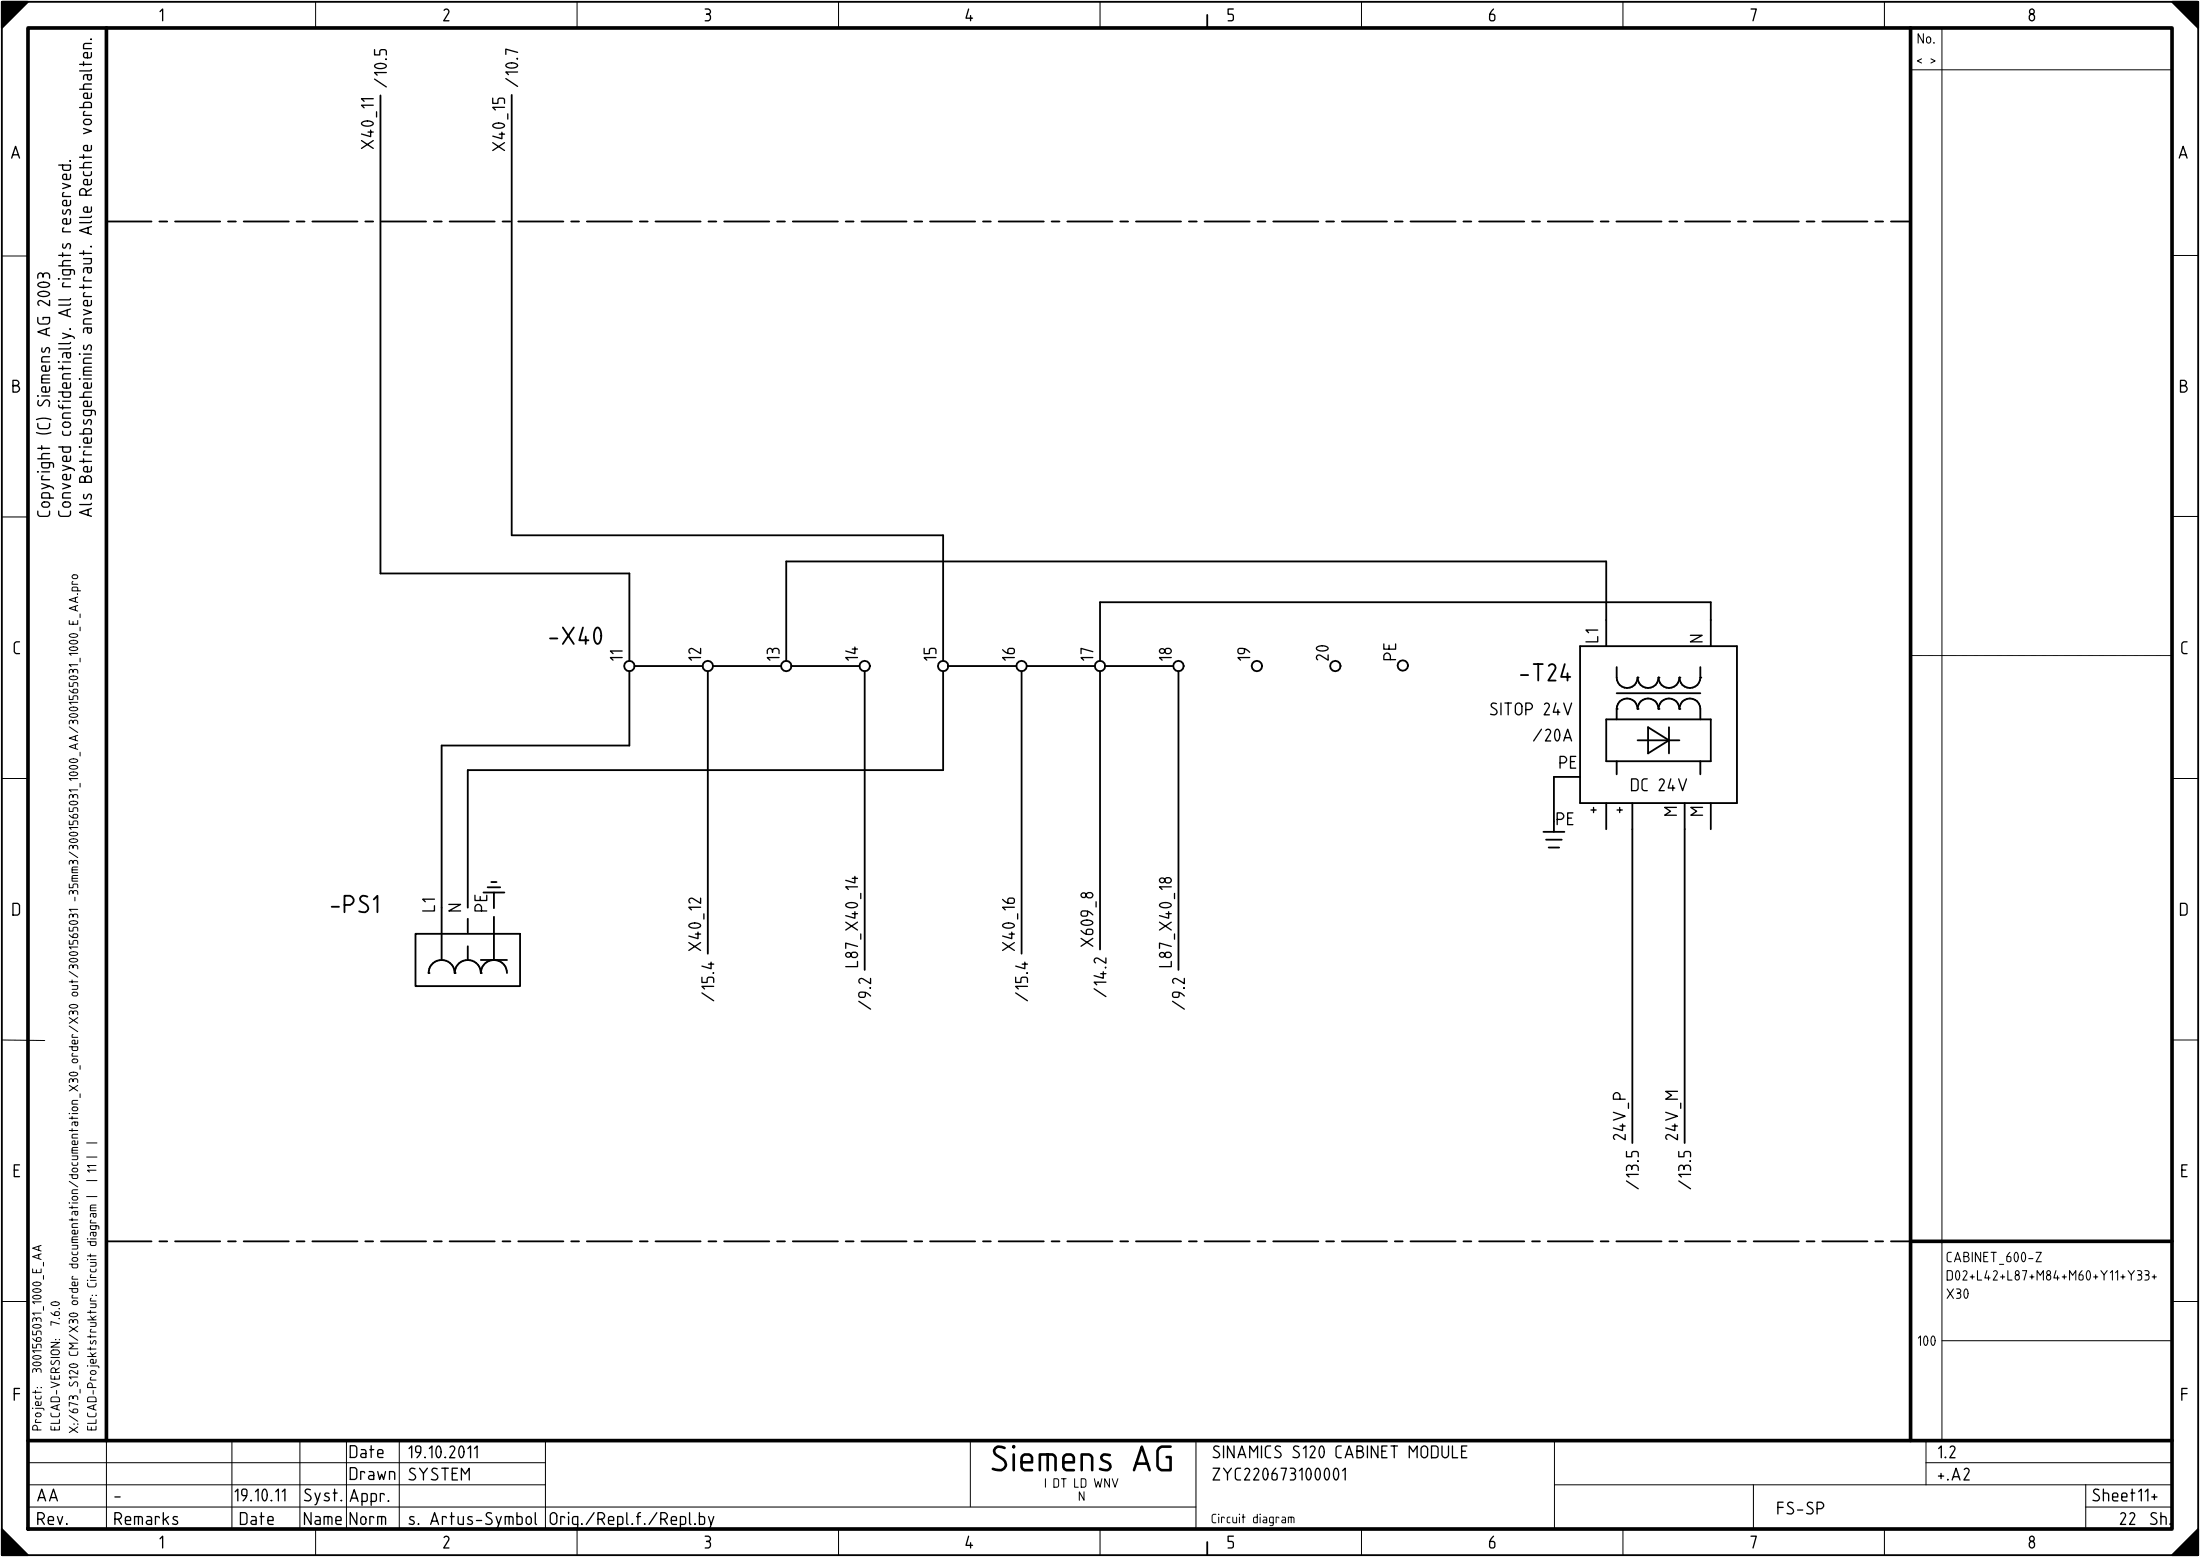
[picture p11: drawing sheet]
<svg xmlns="http://www.w3.org/2000/svg" width="421mm" height="298mm" viewBox="0 0 421 298" stroke-linecap="round" stroke-linejoin="round" font-family="sans-serif">
<g fill="none" stroke="#000" stroke-width=".35">
<path d="M.4 .3h420v297h-420zM.4 .3h5l-5 5zM.5 4.9h.1M.5 4.9h.2M.5 4.8h.2M.5 4.7h.3M.5 4.6h.4M.5 4.6h.5M.5 4.5h.5M.5 4.4h.6M.5 4.3h.7M.5 4.3h.8"/>
<path d="M.5 4.2h.8M.5 4.1h.9M.5 4h1M.5 3.9h1.1M.5 3.8h1.2M.5 3.8h1.3M.5 3.7h1.3M.5 3.6h1.4M.5 3.5h1.5M.5 3.5h1.6M.5 3.4h1.6M.5 3.3h1.7"/>
<path d="M.5 3.2h1.8M.5 3.2h1.9M.5 3.1h1.9M.5 3h2M.5 2.9h2.1M.5 2.9h2.2M.5 2.8h2.2M.5 2.7h2.3M.5 2.6h2.4M.5 2.6h2.5M.5 2.5h2.5M.5 2.4h2.6"/>
<path d="M.5 2.3h2.7M.5 2.3h2.8M.5 2.2h2.8M.5 2.1h2.9M.5 2h3M.5 2h3.1M.5 1.9h3.1M.5 1.8h3.2M.5 1.7h3.3M.5 1.7h3.4M.5 1.6h3.4M.5 1.5h3.5"/>
<path d="M.5 1.4h3.6M.5 1.3h3.7M.5 1.2h3.8M.5 1.2h3.9M.5 1.1h3.9M.5 1h4M.5 .9h4.1M.5 .9h4.2M.5 .8h4.2M.5 .7h4.3M.5 .6h4.4M.5 .6h4.5"/>
<path d="M.5 .5h4.5M.5 .4h4.6M.5 .3h4.7M72.8 18.2v91.5h47.6v16.7M97.9 18.2v84.1h82.5v24.1M230.9 2.9v2.4M415.4 .3h5v5zM415.5 .3h4.7M415.6 .4h4.6M415.7 .5h4.5M415.7 .6h4.5M415.8 .6h4.4"/>
<path d="M415.9 .7h4.3M416 .8h4.2M416 .9h4.2M416.1 .9h4.1M416.2 1h4M416.3 1.1h3.9M416.3 1.2h3.9M416.4 1.2h3.8M416.5 1.3h3.7M416.6 1.4h3.6M416.7 1.5h3.5M416.8 1.6h3.4"/>
<path d="M416.8 1.7h3.4M416.9 1.7h3.3M417 1.8h3.2M417.1 1.9h3.1M417.1 2h3.1M417.2 2h3M417.3 2.1h2.9M417.4 2.2h2.8M417.4 2.3h2.8M417.5 2.3h2.7M417.6 2.4h2.6M417.7 2.5h2.5"/>
<path d="M417.7 2.6h2.5M417.8 2.6h2.4M417.9 2.7h2.3M418 2.8h2.2M418 2.9h2.2M418.1 2.9h2.1M418.2 3h2M418.3 3.1h1.9M418.3 3.2h1.9M418.4 3.2h1.8M418.5 3.3h1.7M418.6 3.4h1.6"/>
<path d="M418.6 3.5h1.6M418.7 3.5h1.5M418.8 3.6h1.4M418.9 3.7h1.3M418.9 3.8h1.3M419 3.8h1.2M419.1 3.9h1.1M419.2 4h1M419.3 4.1h.9M419.4 4.2h.8M419.4 4.3h.8M419.5 4.3h.7"/>
<path d="M419.6 4.4h.6M419.7 4.5h.5M419.7 4.6h.5M419.8 4.6h.4M419.9 4.7h.3M420 4.8h.2M420 4.9h.2M420.1 4.9h.1M20.4 42.4h8.6M30.5 42.4h1.5M33.5 42.4h8.6M43.6 42.4h1.5"/>
<path d="M46.6 42.4h8.6M56.7 42.4h1.5M59.7 42.4h8.7M69.9 42.4h1.5M72.9 42.4h8.6M83 42.4h1.5M86 42.4h8.6M96.1 42.4h1.5M99.1 42.4h8.6M109.2 42.4h1.5M112.2 42.4h8.7M122.4 42.4h1.5"/>
<path d="M125.4 42.4h8.6M135.5 42.4h1.5M138.5 42.4h8.6M148.6 42.4h1.5M151.6 42.4h8.6M161.7 42.4h1.5M164.7 42.4h8.7M174.9 42.4h1.5M177.9 42.4h8.6M188 42.4h1.5M191 42.4h8.6M201.1 42.4h1.5"/>
<path d="M204.1 42.4h8.6M214.2 42.4h1.5M217.2 42.4h8.7M227.4 42.4h1.5M230.4 42.4h8.6M240.5 42.4h1.5M243.5 42.4h8.6M253.6 42.4h1.5M256.6 42.4h8.6M266.7 42.4h1.5M269.7 42.4h8.7M279.9 42.4h1.5"/>
<path d="M282.9 42.4h8.6M293 42.4h1.5M296 42.4h8.6M306.1 42.4h1.5M309.1 42.4h8.6M319.2 42.4h1.5M322.2 42.4h8.7M332.4 42.4h1.5M335.4 42.4h8.6M345.5 42.4h1.5M348.5 42.4h8.6M358.6 42.4h1.5"/>
<path d="M361.6 42.4h3.8M120.4 128.3v14.3h-35.9v41M121.4 127.3h13M135.4 128.3v54.1M136.4 127.3h13M151.4 127.3h13M165.4 128.3v57.1M180.4 128.3v18.9h-90.9v26.3M181.4 127.3h13M195.4 128.3v54.1M196.4 127.3h13M210.4 128.3v53.3"/>
<path d="M211.4 127.3h13M225.4 128.3v57.1M302.2 123.5h30v30.1h-30zM307.2 137.5h20v8h-20zM307.2 123.5v-16.1h-156.8v19M309.2 127.6a3.8 3.8 0 0 0 .5 3.4 2.02 2.02 0 0 0 2.2 .4 2.02 2.02 0 0 0 1.3-1.8 2 2 0 0 0 2 2 2 2 0 0 0 2-2 2 2 0 0 0 2 2 2 2 0 0 0 2-2 2 2 0 0 0 2 2 2 2 0 0 0 2-2v-2M309.2 137.5a3.8 3.8 0 0 1 .5-3.4 2.02 2.02 0 0 1 2.2-.4 2.02 2.02 0 0 1 1.3 1.8 2 2 0 0 1 2-1.9 2 2 0 0 1 2 1.9 2 2 0 0 1 2-1.9 2 2 0 0 1 2 1.9 2 2 0 0 1 2-1.9 2 2 0 0 1 2 1.9v2M309.2 132.5h16M315.2 139.1l4 2.4-4 2.5zM319.2 139.1v4.9M327.2 123.5v-8.3h-116.8v11.2M295.2 159h4"/>
<path d="M302.2 148.5h-5v10.5M307.2 153.6v4.9M309.2 145.5v2.6M312.2 153.6v64.9M313.2 141.5h8M322.2 153.6v64.9M325.2 145.5v2.6M327.2 153.6v4.9M79.5 178.5h20v10h-20zM89.5 175.7v2.6M92.5 170.6h4M93.3 169.7h2.4"/>
<path d="M94 168.6h1M94.5 170.6v3M94.5 175.3v8.3M295.7 160.5h3M296.2 162h2M84.5 183.6a2.49 2.49 0 0 1 2.5 2.4 2.49 2.49 0 0 1 2.5-2.4M84.5 183.6a2.49 2.49 0 0 0-2.5 2.4M89.5 180.9v2.7M89.5 183.6a2.49 2.49 0 0 1 2.5 2.4 2.49 2.49 0 0 1 2.5-2.4M92 183.6h5M94.5 183.6a2.49 2.49 0 0 1 2.5 2.4M20.4 237.3h8.6"/>
<path d="M30.5 237.3h1.5M33.5 237.3h8.6M43.6 237.3h1.5M46.6 237.3h8.6M56.7 237.3h1.5M59.7 237.3h8.7M69.9 237.3h1.5M72.9 237.3h8.6M83 237.3h1.5M86 237.3h8.6M96.1 237.3h1.5M99.1 237.3h8.6"/>
<path d="M109.2 237.3h1.5M112.2 237.3h8.7M122.4 237.3h1.5M125.4 237.3h8.6M135.5 237.3h1.5M138.5 237.3h8.6M148.6 237.3h1.5M151.6 237.3h8.6M161.7 237.3h1.5M164.7 237.3h8.7M174.9 237.3h1.5M177.9 237.3h8.6"/>
<path d="M188 237.3h1.5M191 237.3h8.6M201.1 237.3h1.5M204.1 237.3h8.6M214.2 237.3h1.5M217.2 237.3h8.7M227.4 237.3h1.5M230.4 237.3h8.6M240.5 237.3h1.5M243.5 237.3h8.6M253.6 237.3h1.5M256.6 237.3h8.6"/>
<path d="M266.7 237.3h1.5M269.7 237.3h8.7M279.9 237.3h1.5M282.9 237.3h8.6M293 237.3h1.5M296 237.3h8.6M306.1 237.3h1.5M309.1 237.3h8.6M319.2 237.3h1.5M322.2 237.3h8.7M332.4 237.3h1.5M335.4 237.3h8.6"/>
<path d="M345.5 237.3h1.5M348.5 237.3h8.6M358.6 237.3h1.5M361.6 237.3h3.8M.4 292.4l5 4.9h-5zM.5 297.3h4.6M.5 297.2h4.5M.5 297.1h4.5M.5 297.1h4.4M.5 297h4.4M.5 297h4.3M.5 296.9h4.2"/>
<path d="M.5 296.8h4.2M.5 296.8h4.1M.5 296.7h4.1M.5 296.7h4M.5 296.6h3.9M.5 296.5h3.9M.5 296.5h3.8M.5 296.4h3.8M.5 296.4h3.7M.5 296.3h3.6M.5 296.2h3.6M.5 296.2h3.5"/>
<path d="M.5 296.1h3.5M.5 296.1h3.4M.5 296h3.4M.5 296h3.3M.5 295.9h3.3M.5 295.9h3.2M.5 295.8h3.1M.5 295.7h3.1M.5 295.7h3M.5 295.6h3M.5 295.6h2.9M.5 295.5h2.8"/>
<path d="M.5 295.4h2.8M.5 295.4h2.7M.5 295.3h2.7M.5 295.3h2.6M.5 295.2h2.5M.5 295.1h2.5M.5 295.1h2.4M.5 295h2.4M.5 295h2.3M.5 294.9h2.2M.5 294.8h2.2M.5 294.8h2.1"/>
<path d="M.5 294.7h2.1M.5 294.7h2M.5 294.6h1.9M.5 294.5h1.9M.5 294.5h1.8M.5 294.4h1.8M.5 294.4h1.7M.5 294.3h1.6M.5 294.2h1.6M.5 294.2h1.5M.5 294.1h1.5M.5 294.1h1.4"/>
<path d="M.5 294h1.3M.5 293.9h1.3M.5 293.9h1.2M.5 293.8h1.2M.5 293.8h1.1M.5 293.7h1M.5 293.6h1M.5 293.6h.9M.5 293.5h.9M.5 293.5h.8M.5 293.4h.8M.5 293.4h.7"/>
<path d="M.5 293.3h.7M.5 293.3h.6M.5 293.2h.5M.5 293.1h.5M.5 293.1h.4M.5 293h.4M.5 293h.3M.5 292.9h.2M.5 292.8h.2M.5 292.8h.1M.5 292.7h.1M230.9 294.8v2.5"/>
<path d="M415.4 297.3l5-4.9v4.9zM415.6 297.3h4.6M415.7 297.2h4.5M415.7 297.1h4.5M415.8 297.1h4.4M415.8 297h4.4M415.9 297h4.3M416 296.9h4.2M416 296.8h4.2M416.1 296.8h4.1M416.1 296.7h4.1M416.2 296.7h4"/>
<path d="M416.3 296.6h3.9M416.3 296.5h3.9M416.4 296.5h3.8M416.4 296.4h3.8M416.5 296.4h3.7M416.6 296.3h3.6M416.6 296.2h3.6M416.7 296.2h3.5M416.7 296.1h3.5M416.8 296.1h3.4M416.8 296h3.4M416.9 296h3.3"/>
<path d="M416.9 295.9h3.3M417 295.9h3.2M417.1 295.8h3.1M417.1 295.7h3.1M417.2 295.7h3M417.2 295.6h3M417.3 295.6h2.9M417.4 295.5h2.8M417.4 295.4h2.8M417.5 295.4h2.7M417.5 295.3h2.7M417.6 295.3h2.6"/>
<path d="M417.7 295.2h2.5M417.7 295.1h2.5M417.8 295.1h2.4M417.8 295h2.4M417.9 295h2.3M418 294.9h2.2M418 294.8h2.2M418.1 294.8h2.1M418.1 294.7h2.1M418.2 294.7h2M418.3 294.6h1.9M418.3 294.5h1.9"/>
<path d="M418.4 294.5h1.8M418.4 294.4h1.8M418.5 294.4h1.7M418.6 294.3h1.6M418.6 294.2h1.6M418.7 294.2h1.5M418.7 294.1h1.5M418.8 294.1h1.4M418.9 294h1.3M418.9 293.9h1.3M419 293.9h1.2M419 293.8h1.2"/>
<path d="M419.1 293.8h1.1M419.2 293.7h1M419.2 293.6h1M419.3 293.6h.9M419.3 293.5h.9M419.4 293.5h.8M419.4 293.4h.8M419.5 293.4h.7M419.5 293.3h.7M419.6 293.3h.6M419.7 293.2h.5M419.7 293.1h.5"/>
<path d="M419.8 293.1h.4M419.8 293h.4M419.9 293h.3M420 292.9h.2M420 292.8h.2M420.1 292.8h.1M420.1 292.7h.1"/>
<circle cx="120.4" cy="127.4" r="1"/>
<circle cx="135.4" cy="127.4" r="1"/>
<circle cx="150.4" cy="127.4" r="1"/>
<circle cx="165.4" cy="127.4" r="1"/>
<circle cx="180.4" cy="127.4" r="1"/>
<circle cx="195.4" cy="127.4" r="1"/>
<circle cx="210.4" cy="127.4" r="1"/>
<circle cx="225.4" cy="127.4" r="1"/>
<circle cx="240.4" cy="127.4" r="1"/>
<circle cx="255.4" cy="127.4" r="1"/>
<circle cx="268.3" cy="127.2" r="1"/>
</g>
<g fill="#000">
<circle cx="309.2" cy="135.5" r=".17"/>
<circle cx="313.2" cy="135.5" r=".17"/>
<circle cx="313.2" cy="129.6" r=".17"/>
<circle cx="317.2" cy="135.5" r=".17"/>
<circle cx="317.2" cy="129.6" r=".17"/>
<circle cx="321.2" cy="135.5" r=".17"/>
<circle cx="321.2" cy="129.6" r=".17"/>
<circle cx="325.2" cy="129.6" r=".17"/>
<circle cx="82" cy="186" r=".17"/>
<circle cx="87" cy="186" r=".17"/>
<circle cx="92" cy="186" r=".17"/>
</g>
<path d="M5.4 5.3h410v287.1h-410zM20.4 5.3v270.1M365.4 5.3v270.1M365.4 237.3h50M5.4 275.4h410" fill="none" stroke="#000" stroke-width=".7"/>
<g fill="none" stroke="#000" stroke-width=".19">
<path d="M60.4 .3v5M110.4 .3v5M160.4 .3v5M210.4 .3v5M260.4 .3v5M310.4 .3v5M360.4 .3v5M365.4 13.3h50M371.4 5.3v270.1M.4 48.9h5M415.4 48.8h5M.4 98.8h5"/>
<path d="M415.4 98.7h5M365.4 125.3h.1M365.5 125.3h.1M365.6 125.3h.1M365.7 125.3h.1M365.8 125.3h.1M365.9 125.3h.1M366 125.3h.1M366.1 125.3h.1M366.2 125.3h.1M366.3 125.3h.1M366.4 125.3h.1"/>
<path d="M366.5 125.3h.1M366.6 125.3h.1M366.7 125.3h.1M366.8 125.3h.1M366.9 125.3h.1M367 125.3h.1M367.1 125.3h.1M367.2 125.3h.1M367.3 125.3h.1M367.4 125.3h.1M367.5 125.3h.1M367.6 125.3h.1"/>
<path d="M367.7 125.3h.1M367.8 125.3h.1M367.9 125.3h.1M368 125.3h.1M368.1 125.3h.1M368.2 125.3h.1M368.3 125.3h.1M368.4 125.3h.1M368.5 125.3h.1M368.6 125.3h.1M368.7 125.3h.1M368.8 125.3h.1"/>
<path d="M368.9 125.3h.1M369 125.3h.1M369.1 125.3h.1M369.2 125.3h.1M369.3 125.3h.1M369.4 125.3h.1M369.5 125.3h.1M369.6 125.3h.1M369.7 125.3h.1M369.8 125.3h.1M369.9 125.3h.1M370 125.3h.1"/>
<path d="M370.1 125.3h.1M370.2 125.3h.1M370.3 125.3h.1M370.4 125.3h.1M370.5 125.3h.1M370.6 125.3h.1M370.7 125.3h.1M370.8 125.3h.1M370.9 125.3h.1M371 125.3h.1M371.1 125.3h.1M371.2 125.3h.1"/>
<path d="M371.3 125.3h.1M371.4 125.3h.1M371.5 125.3h.1M371.6 125.3h.1M371.7 125.3h.1M371.8 125.3h.1M371.9 125.3h.1M372 125.3h.1M372.1 125.3h.1M372.2 125.3h.1M372.3 125.3h.1M372.4 125.3h.1"/>
<path d="M372.5 125.3h.1M372.6 125.3h.1M372.7 125.3h.1M372.8 125.3h.1M372.9 125.3h.1M373 125.3h.1M373.1 125.3h.1M373.2 125.3h.1M373.3 125.3h.1M373.4 125.3h.1M373.5 125.3h.1M373.6 125.3h.1"/>
<path d="M373.7 125.3h.1M373.8 125.3h.1M373.9 125.3h.1M374 125.3h.1M374.1 125.3h.1M374.2 125.3h.1M374.3 125.3h.1M374.4 125.3h.1M374.5 125.3h.1M374.6 125.3h.1M374.7 125.3h.1M374.8 125.3h.1"/>
<path d="M374.9 125.3h.1M375 125.3h.1M375.1 125.3h.1M375.2 125.3h.1M375.3 125.3h.1M375.4 125.3h.1M375.5 125.3h.1M375.6 125.3h.1M375.7 125.3h.1M375.8 125.3h.1M375.9 125.3h.1M376 125.3h.1"/>
<path d="M376.1 125.3h.1M376.2 125.3h.1M376.3 125.3h.1M376.4 125.3h.1M376.5 125.3h.1M376.6 125.3h.1M376.7 125.3h.1M376.8 125.3h.1M376.9 125.3h.1M377 125.3h.1M377.1 125.3h.1M377.2 125.3h.1"/>
<path d="M377.3 125.3h.1M377.4 125.3h.1M377.5 125.3h.1M377.6 125.3h.1M377.7 125.3h.1M377.8 125.3h.1M377.9 125.3h.1M378 125.3h.1M378.1 125.3h.1M378.2 125.3h.1M378.3 125.3h.1M378.4 125.3h.1"/>
<path d="M378.5 125.3h.1M378.6 125.3h.1M378.7 125.3h.1M378.8 125.3h.1M378.9 125.3h.1M379 125.3h.1M379.1 125.3h.1M379.2 125.3h.1M379.3 125.3h.1M379.4 125.3h.1M379.5 125.3h.1M379.6 125.3h.1"/>
<path d="M379.7 125.3h.1M379.8 125.3h.1M379.9 125.3h.1M380 125.3h.1M380.1 125.3h.1M380.2 125.3h.1M380.3 125.3h.1M380.4 125.3h.1M380.5 125.3h.1M380.6 125.3h.1M380.7 125.3h.1M380.8 125.3h.1"/>
<path d="M380.9 125.3h.1M381 125.3h.1M381.1 125.3h.1M381.2 125.3h.1M381.3 125.3h.1M381.4 125.3h.1M381.5 125.3h.1M381.6 125.3h.1M381.7 125.3h.1M381.8 125.3h.1M381.9 125.3h.1M382 125.3h.1"/>
<path d="M382.1 125.3h.1M382.2 125.3h.1M382.3 125.3h.1M382.4 125.3h.1M382.5 125.3h.1M382.6 125.3h.1M382.7 125.3h.1M382.8 125.3h.1M382.9 125.3h.1M383 125.3h.1M383.1 125.3h.1M383.2 125.3h.1"/>
<path d="M383.3 125.3h.1M383.4 125.3h.1M383.5 125.3h.1M383.6 125.3h.1M383.7 125.3h.1M383.8 125.3h.1M383.9 125.3h.1M384 125.3h.1M384.1 125.3h.1M384.2 125.3h.1M384.3 125.3h.1M384.4 125.3h.1"/>
<path d="M384.5 125.3h.1M384.6 125.3h.1M384.7 125.3h.1M384.8 125.3h.1M384.9 125.3h.1M385 125.3h.1M385.1 125.3h.1M385.2 125.3h.1M385.3 125.3h.1M385.4 125.3h.1M385.5 125.3h.1M385.6 125.3h.1"/>
<path d="M385.7 125.3h.1M385.8 125.3h.1M385.9 125.3h.1M386 125.3h.1M386.1 125.3h.1M386.2 125.3h.1M386.3 125.3h.1M386.4 125.3h.1M386.5 125.3h.1M386.6 125.3h.1M386.7 125.3h.1M386.8 125.3h.1"/>
<path d="M386.9 125.3h.1M387 125.3h.1M387.1 125.3h.1M387.2 125.3h.1M387.3 125.3h.1M387.4 125.3h.1M387.5 125.3h.1M387.6 125.3h.1M387.7 125.3h.1M387.8 125.3h.1M387.9 125.3h.1M388 125.3h.1"/>
<path d="M388.1 125.3h.1M388.2 125.3h.1M388.3 125.3h.1M388.4 125.3h.1M388.5 125.3h.1M388.6 125.3h.1M388.7 125.3h.1M388.8 125.3h.1M388.9 125.3h.1M389 125.3h.1M389.1 125.3h.1M389.2 125.3h.1"/>
<path d="M389.3 125.3h.1M389.4 125.3h.1M389.5 125.3h.1M389.6 125.3h.1M389.7 125.3h.1M389.8 125.3h.1M389.9 125.3h.1M390 125.3h.1M390.1 125.3h.1M390.2 125.3h.1M390.3 125.3h.1M390.4 125.3h.1"/>
<path d="M390.5 125.3h.1M390.6 125.3h.1M390.7 125.3h.1M390.8 125.3h.1M390.9 125.3h.1M391 125.3h.1M391.1 125.3h.1M391.2 125.3h.1M391.3 125.3h.1M391.4 125.3h.1M391.5 125.3h.1M391.6 125.3h.1"/>
<path d="M391.7 125.3h.1M391.8 125.3h.1M391.9 125.3h.1M392 125.3h.1M392.1 125.3h.1M392.2 125.3h.1M392.3 125.3h.1M392.4 125.3h.1M392.5 125.3h.1M392.6 125.3h.1M392.7 125.3h.1M392.8 125.3h.1"/>
<path d="M392.9 125.3h.1M393 125.3h.1M393.1 125.3h.1M393.2 125.3h.1M393.3 125.3h.1M393.4 125.3h.1M393.5 125.3h.1M393.6 125.3h.1M393.7 125.3h.1M393.8 125.3h.1M393.9 125.3h.1M394 125.3h.1"/>
<path d="M394.1 125.3h.1M394.2 125.3h.1M394.3 125.3h.1M394.4 125.3h.1M394.5 125.3h.1M394.6 125.3h.1M394.7 125.3h.1M394.8 125.3h.1M394.9 125.3h.1M395 125.3h.1M395.1 125.3h.1M395.2 125.3h.1"/>
<path d="M395.3 125.3h.1M395.4 125.3h.1M395.5 125.3h.1M395.6 125.3h.1M395.7 125.3h.1M395.8 125.3h.1M395.9 125.3h.1M396 125.3h.1M396.1 125.3h.1M396.2 125.3h.1M396.3 125.3h.1M396.4 125.3h.1"/>
<path d="M396.5 125.3h.1M396.6 125.3h.1M396.7 125.3h.1M396.8 125.3h.1M396.9 125.3h.1M397 125.3h.1M397.1 125.3h.1M397.2 125.3h.1M397.3 125.3h.1M397.4 125.3h.1M397.5 125.3h.1M397.6 125.3h.1"/>
<path d="M397.7 125.3h.1M397.8 125.3h.1M397.9 125.3h.1M398 125.3h.1M398.1 125.3h.1M398.2 125.3h.1M398.3 125.3h.1M398.4 125.3h.1M398.5 125.3h.1M398.6 125.3h.1M398.7 125.3h.1M398.8 125.3h.1"/>
<path d="M398.9 125.3h.1M399 125.3h.1M399.1 125.3h.1M399.2 125.3h.1M399.3 125.3h.1M399.4 125.3h.1M399.5 125.3h.1M399.6 125.3h.1M399.7 125.3h.1M399.8 125.3h.1M399.9 125.3h.1M400 125.3h.1"/>
<path d="M400.1 125.3h.1M400.2 125.3h.1M400.3 125.3h.1M400.4 125.3h.1M400.5 125.3h.1M400.6 125.3h.1M400.7 125.3h.1M400.8 125.3h.1M400.9 125.3h.1M401 125.3h.1M401.1 125.3h.1M401.2 125.3h.1"/>
<path d="M401.3 125.3h.1M401.4 125.3h.1M401.5 125.3h.1M401.6 125.3h.1M401.7 125.3h.1M401.8 125.3h.1M401.9 125.3h.1M402 125.3h.1M402.1 125.3h.1M402.2 125.3h.1M402.3 125.3h.1M402.4 125.3h.1"/>
<path d="M402.5 125.3h.1M402.6 125.3h.1M402.7 125.3h.1M402.8 125.3h.1M402.9 125.3h.1M403 125.3h.1M403.1 125.3h.1M403.2 125.3h.1M403.3 125.3h.1M403.4 125.3h.1M403.5 125.3h.1M403.6 125.3h.1"/>
<path d="M403.7 125.3h.1M403.8 125.3h.1M403.9 125.3h.1M404 125.3h.1M404.1 125.3h.1M404.2 125.3h.1M404.3 125.3h.1M404.4 125.3h.1M404.5 125.3h.1M404.6 125.3h.1M404.7 125.3h.1M404.8 125.3h.1"/>
<path d="M404.9 125.3h.1M405 125.3h.1M405.1 125.3h.1M405.2 125.3h.1M405.3 125.3h.1M405.4 125.3h.1M405.5 125.3h.1M405.6 125.3h.1M405.7 125.3h.1M405.8 125.3h.1M405.9 125.3h.1M406 125.3h.1"/>
<path d="M406.1 125.3h.1M406.2 125.3h.1M406.3 125.3h.1M406.4 125.3h.1M406.5 125.3h.1M406.6 125.3h.1M406.7 125.3h.1M406.8 125.3h.1M406.9 125.3h.1M407 125.3h.1M407.1 125.3h.1M407.2 125.3h.1"/>
<path d="M407.3 125.3h.1M407.4 125.3h.1M407.5 125.3h.1M407.6 125.3h.1M407.7 125.3h.1M407.8 125.3h.1M407.9 125.3h.1M408 125.3h.1M408.1 125.3h.1M408.2 125.3h.1M408.3 125.3h.1M408.4 125.3h.1"/>
<path d="M408.5 125.3h.1M408.6 125.3h.1M408.7 125.3h.1M408.8 125.3h.1M408.9 125.3h.1M409 125.3h.1M409.1 125.3h.1M409.2 125.3h.1M409.3 125.3h.1M409.4 125.3h.1M409.5 125.3h.1M409.6 125.3h.1"/>
<path d="M409.7 125.3h.1M409.8 125.3h.1M409.9 125.3h.1M410 125.3h.1M410.1 125.3h.1M410.2 125.3h.1M410.3 125.3h.1M410.4 125.3h.1M410.5 125.3h.1M410.6 125.3h.1M410.7 125.3h.1M410.8 125.3h.1"/>
<path d="M410.9 125.3h.1M411 125.3h.1M411.1 125.3h.1M411.2 125.3h.1M411.3 125.3h.1M411.4 125.3h.1M411.5 125.3h.1M411.6 125.3h.1M411.7 125.3h.1M411.8 125.3h.1M411.9 125.3h.1M412 125.3h.1"/>
<path d="M412.1 125.3h.1M412.2 125.3h.1M412.3 125.3h.1M412.4 125.3h.1M412.5 125.3h.1M412.6 125.3h.1M412.7 125.3h.1M412.8 125.3h.1M412.9 125.3h.1M413 125.3h.1M413.1 125.3h.1M413.2 125.3h.1"/>
<path d="M413.3 125.3h.1M413.4 125.3h.1M413.5 125.3h.1M413.6 125.3h.1M413.7 125.3h.1M413.8 125.3h.1M413.9 125.3h.1M414 125.3h.1M414.1 125.3h.1M414.2 125.3h.1M414.3 125.3h.1M414.4 125.3h.1"/>
<path d="M414.5 125.3h.1M414.6 125.3h.1M414.7 125.3h.1M414.8 125.3h.1M414.9 125.3h.1M415 125.3h.1M415.1 125.3h.1M415.2 125.3h.1M415.3 125.3h.1M.4 148.9h5M415.4 148.9h5M.4 198.9h8.2"/>
<path d="M415.4 198.9h5M.4 248.8h5M371.4 256.3h44M415.4 248.8h5M5.4 279.7h98.9M20.4 275.4v17M44.4 275.4v17M57.4 275.4v17M66.3 275.4v17M76.4 275.4v17M104.3 275.4v17M185.6 275.4v12.7"/>
<path d="M228.7 275.4v17M297.3 275.4v17M368.3 275.4v8.5M368.3 279.7h47.1M5.4 283.9h98.9M5.4 288.1h223.3M60.4 292.4v4.9M110.4 292.4v4.9M160.4 292.4v4.9M210.4 292.4v4.9M260.4 292.4v4.9M297.3 283.9h118.1"/>
<path d="M310.4 292.4v4.9M335.3 283.9v8.5M360.4 292.4v4.9M398.8 288.1h16.6M398.9 283.8v8.6"/>
</g>
<text font-size="5" x="189.6" y="281.4">Siemens AG</text>
<g font-size="3.5">
<text x="105" y="123.3">-X40</text>
<text x="290.7" y="130.3">-T24</text>
<text x="63.3" y="174.6">-PS1</text>
</g>
<g font-size="2.5">
<text x="30.5" y="4.1">1</text>
<text x="84.7" y="4.1">2</text>
<text x="134.7" y="4.1">3</text>
<text x="184.6" y="4.1">4</text>
<text x="234.7" y="4.1">5</text>
<text x="284.7" y="4.1">6</text>
<text x="334.7" y="4.1">7</text>
<text x="387.9" y="4.1">8</text>
<text x="74" y="16.7" transform="rotate(-90 74 16.7)">/10.5</text>
<text x="99.1" y="16.6" transform="rotate(-90 99.1 16.6)">/10.7</text>
<text x="71.5" y="28.5" transform="rotate(-90 71.5 28.5)">X40_11</text>
<text x="96.6" y="28.9" transform="rotate(-90 96.6 28.9)">X40_15</text>
<text x="2.1" y="30.3">A</text>
<text x="416.6" y="30.3">A</text>
<text x="2.4" y="75.1">B</text>
<text x="416.9" y="75.1">B</text>
<text x="9.6" y="98.8" transform="rotate(-90 9.6 98.8)">Copyright (C) Siemens AG 2003</text>
<text x="13.6" y="98.8" transform="rotate(-90 13.6 98.8)">Conveyed confidentially. All rights reserved.</text>
<text x="17.6" y="98.8" transform="rotate(-90 17.6 98.8)">Als Betriebsgeheimnis anvertraut. Alle Rechte vorbehalten.</text>
<text x="2.6" y="125.1">C</text>
<text x="305.7" y="122.8" transform="rotate(-90 305.7 122.8)">L1</text>
<text x="325.6" y="122.8" transform="rotate(-90 325.6 122.8)">N</text>
<text x="417.1" y="125.1">C</text>
<text x="119.1" y="126.4" transform="rotate(-90 119.1 126.4)">11</text>
<text x="134.1" y="126.4" transform="rotate(-90 134.1 126.4)">12</text>
<text x="149.1" y="126.4" transform="rotate(-90 149.1 126.4)">13</text>
<text x="164.1" y="126.4" transform="rotate(-90 164.1 126.4)">14</text>
<text x="179.1" y="126.4" transform="rotate(-90 179.1 126.4)">15</text>
<text x="194.1" y="126.4" transform="rotate(-90 194.1 126.4)">16</text>
<text x="209.1" y="126.4" transform="rotate(-90 209.1 126.4)">17</text>
<text x="224.1" y="126.4" transform="rotate(-90 224.1 126.4)">18</text>
<text x="239.1" y="126.4" transform="rotate(-90 239.1 126.4)">19</text>
<text x="254.1" y="126.4" transform="rotate(-90 254.1 126.4)">20</text>
<text x="267" y="126.2" transform="rotate(-90 267 126.2)">PE</text>
<text x="284.9" y="136.8">SITOP 24V</text>
<text x="293.2" y="141.8">/20A</text>
<text x="298.2" y="147">PE</text>
<text x="305.6" y="155.5" transform="rotate(-90 305.6 155.5)">+</text>
<text x="310.6" y="155.5" transform="rotate(-90 310.6 155.5)">+</text>
<text x="311.9" y="151.3">DC 24V</text>
<text x="320.7" y="156" transform="rotate(-90 320.7 156)">M</text>
<text x="325.7" y="156" transform="rotate(-90 325.7 156)">M</text>
<text x="297.7" y="157.8">PE</text>
<text x="2.4" y="175.1">D</text>
<text x="83.2" y="174.3" transform="rotate(-90 83.2 174.3)">L1</text>
<text x="88.2" y="174.3" transform="rotate(-90 88.2 174.3)">N</text>
<text x="93.2" y="174.3" transform="rotate(-90 93.2 174.3)">PE</text>
<text x="416.9" y="175.1">D</text>
<text x="134.1" y="181.8" transform="rotate(-90 134.1 181.8)">X40_12</text>
<text x="164.1" y="185" transform="rotate(-90 164.1 185)">L87_X40_14</text>
<text x="194.1" y="181.8" transform="rotate(-90 194.1 181.8)">X40_16</text>
<text x="209.1" y="181" transform="rotate(-90 209.1 181)">X609_8</text>
<text x="224.1" y="185" transform="rotate(-90 224.1 185)">L87_X40_18</text>
<text x="136.6" y="191.5" transform="rotate(-90 136.6 191.5)">/15.4</text>
<text x="196.6" y="191.5" transform="rotate(-90 196.6 191.5)">/15.4</text>
<text x="211.6" y="190.7" transform="rotate(-90 211.6 190.7)">/14.2</text>
<text x="166.6" y="193.1" transform="rotate(-90 166.6 193.1)">/9.2</text>
<text x="226.6" y="193.1" transform="rotate(-90 226.6 193.1)">/9.2</text>
<text x="310.9" y="218" transform="rotate(-90 310.9 218)">24V_P</text>
<text x="320.9" y="218" transform="rotate(-90 320.9 218)">24V_M</text>
<text x="2.6" y="225.1">E</text>
<text x="313.4" y="227.4" transform="rotate(-90 313.4 227.4)">/13.5</text>
<text x="323.4" y="227.4" transform="rotate(-90 323.4 227.4)">/13.5</text>
<text x="417.1" y="225.1">E</text>
<text x="2.6" y="267.9">F</text>
<text x="417.1" y="267.9">F</text>
<text x="66.9" y="278.8">Date</text>
<text x="78.1" y="278.8">19.10.2011</text>
<text x="231.9" y="278.8">SINAMICS S120 CABINET MODULE</text>
<text x="370.6" y="278.8">1.2</text>
<text x="7.1" y="287.1">AA</text>
<text x="21.9" y="287.1">-</text>
<text x="44.9" y="287.1">19.10.11</text>
<text x="58.1" y="287.1">Syst.</text>
<text x="66.9" y="283">Drawn</text>
<text x="66.9" y="287.2">Appr.</text>
<text x="78.1" y="283.1">SYSTEM</text>
<text x="231.9" y="283.1">ZYC220673100001</text>
<text x="370.6" y="283.1">+.A2</text>
<text x="400.1" y="287.1">Sheet11+</text>
<text x="7.1" y="291.6">Rev.</text>
<text x="21.9" y="291.6">Remarks</text>
<text x="45.9" y="291.6">Date</text>
<text x="58.1" y="291.6">Name</text>
<text x="66.9" y="291.6">Norm</text>
<text x="78.1" y="291.6">s. Artus-Symbol</text>
<text x="105.1" y="291.6">Orig./Repl.f./Repl.by</text>
<text x="339.9" y="289.6">FS-SP</text>
<text x="405.4" y="291.6">22</text>
<text x="411.1" y="291.6">Sh.</text>
<text x="30.5" y="296.1">1</text>
<text x="84.7" y="296.1">2</text>
<text x="134.7" y="296.1">3</text>
<text x="184.6" y="296.1">4</text>
<text x="234.7" y="296.1">5</text>
<text x="284.7" y="296.1">6</text>
<text x="334.7" y="296.1">7</text>
<text x="387.9" y="296.1">8</text>
</g>
<g font-size="2">
<text x="366.7" y="8.4">No.</text>
<text x="366.6" y="12.4">&lt; &gt;</text>
<text x="372.3" y="241.3">CABINET_600-Z</text>
<text x="372.3" y="244.8">D02+L42+L87+M84+M60+Y11+Y33+</text>
<text x="372.3" y="248.3">X30</text>
<text x="366.8" y="257.3">100</text>
</g>
<g font-size="1.8">
<text x="18.5" y="218.6" transform="rotate(-90 18.5 218.6)">|</text>
<text x="18.5" y="225.8" transform="rotate(-90 18.5 225.8)">| 11 |</text>
<text x="11.5" y="253.5" transform="rotate(-90 11.5 253.5)">7.6.0</text>
<text x="8" y="262.5" transform="rotate(-90 8 262.5)">3001565031_1000_E_AA</text>
<text x="8" y="273.5" transform="rotate(-90 8 273.5)">Project:</text>
<text x="11.5" y="273.5" transform="rotate(-90 11.5 273.5)">ELCAD-VERSION:</text>
<text x="15" y="274" transform="rotate(-90 15 274)">X:/673_S120 CM/X30 order documentation/documentation_X30_order/X30 out/3001565031 -35mm3/3001565031_1000_AA/3001565031_1000_E_AA.pro</text>
<text x="18.5" y="273.5" transform="rotate(-90 18.5 273.5)">ELCAD-Projektstruktur: Circuit diagram |</text>
<text x="199.8" y="284.4">I DT LD WNV</text>
<text x="206.3" y="286.9">N</text>
<text x="231.7" y="291.2">Circuit diagram</text>
</g>
</svg>
